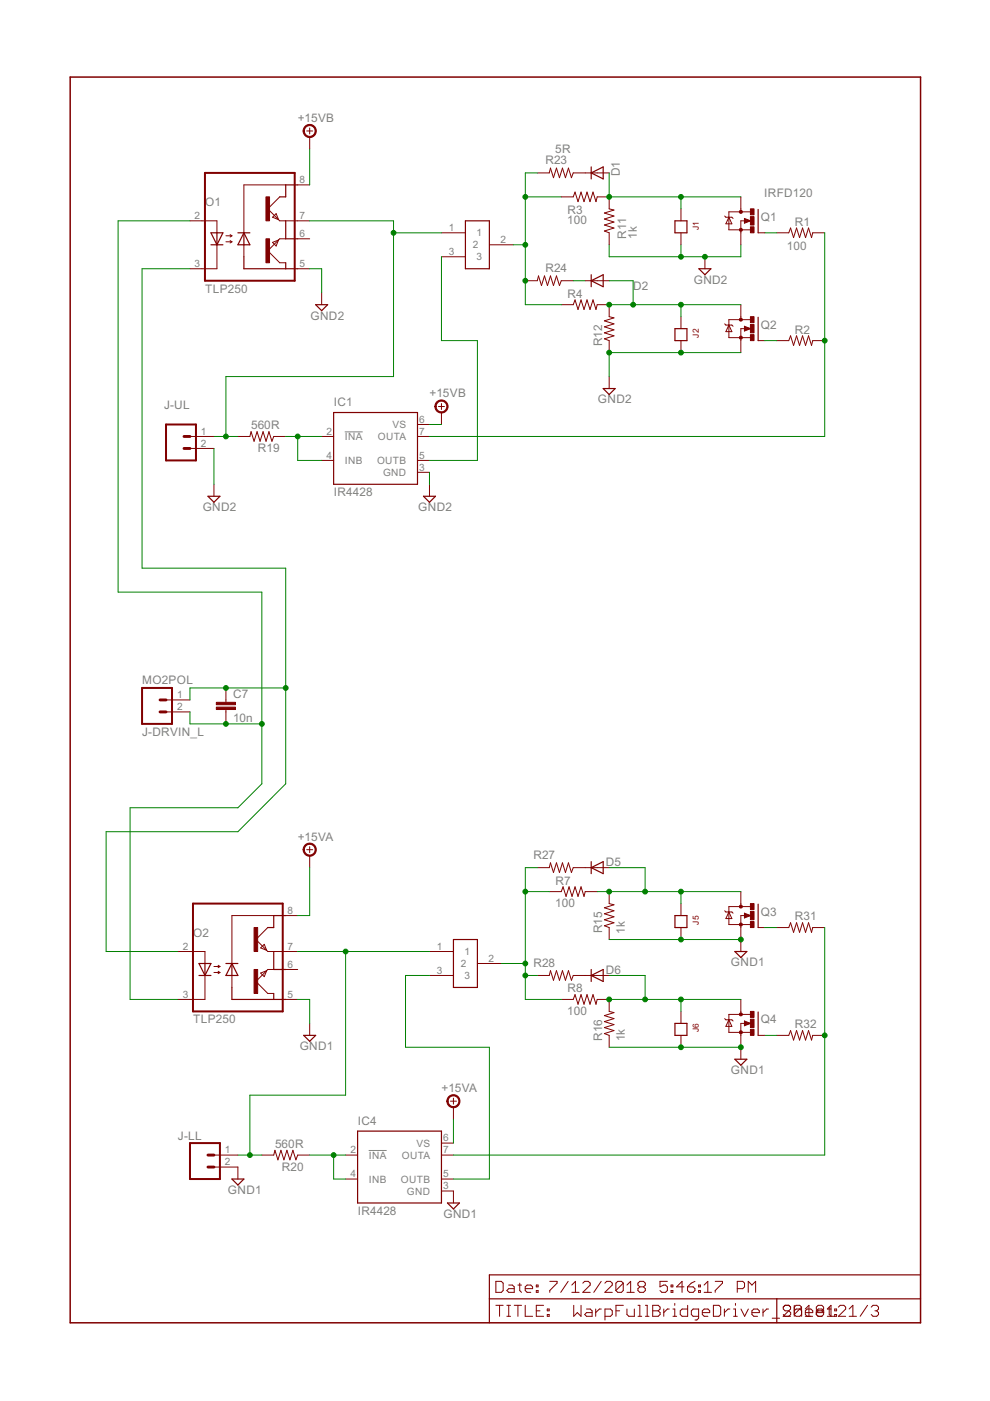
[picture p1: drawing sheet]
<svg xmlns="http://www.w3.org/2000/svg" width="210mm" height="297mm" viewBox="0 0 210 297" stroke-linecap="round" stroke-linejoin="round" font-family="sans-serif">
<path d="M73.1 91.6h3.8M78.2 243.9h3.8" fill="none" stroke="#808080" stroke-width=".21"/>
<g fill="none" stroke="#800000" stroke-width=".25">
<path d="M63.1 39.2h-2.5v2.5h-1.3M125.3 36.7l2.6-1.3v2.5zM125.3 35.4v2.5M44.7 49.4h2.6l-1.3 2.5zM44.7 51.9h2.6M46 49.4v2.5M50.4 49.4h2.6M51.7 49.4l1.3 2.5h-2.6zM51.7 49.4v2.5M51.7 54.4v2.6h11.4M60.6 46.8v3.8h2.5M60.6 55.7v1.3"/>
<path d="M98.7 46.8h5.1v10.2h-5.1zM125.3 58.3v2.5M125.3 59.5l2.6-1.2v2.5zM143.1 46.8h2.5v2.6h-2.5zM148.2 57h2.5l-1.2 1.3zM160.7 44.4v5M66.9 64.6h2.6l-1.3 1.3zM143.1 69.7h2.5v2.5h-2.5zM160.7 67.3v4.9M70.7 87.5h17.8v15.2h-17.8zM127.9 82.4h2.5l-1.2 1.3zM44.1 105.2h2.5l-1.2 1.3z"/>
<path d="M89.8 105.2h2.5l-1.2 1.3zM60.6 194.1h-2.6v2.6h-1.2M96.1 199.2h5.1v10.2h-5.1zM125.3 182.7v2.5M125.3 184l2.6-1.3v2.5zM143.1 194.1h2.5v2.6h-2.5zM160.7 191.7v5M42.2 204.3h2.5l-1.2 2.5zM42.2 206.8h2.5M43.5 204.3v2.5M47.9 204.3h2.5M49.2 204.3l1.2 2.5h-2.5z"/>
<path d="M49.2 204.3v2.5M49.2 209.4v2.5h11.4M58 201.7v3.8h2.6M58 210.6v1.3M64.4 219.5h2.5l-1.2 1.3zM125.3 205.5v2.6M125.3 206.8l2.6-1.3v2.6zM143.1 217h2.5v2.5h-2.5zM155.8 201.7h2.5l-1.2 1.3zM160.7 214.6v4.9M75.8 239.8h17.8v15.3h-17.8zM155.8 224.6h2.5l-1.2 1.2z"/>
<path d="M49.2 250h2.5l-1.3 1.2zM94.9 255.1h2.5l-1.3 1.2zM103.8 275.4h91.4M164.7 275.4v5.1M195.2 270.3h-91.4v10.2"/>
</g>
<g fill="none" stroke="#800000" stroke-width=".21">
<path d="M60.6 39.2h-8.9v10.2M63.1 39.2h2.6M65 27.8h1.3M65.7 27.1v1.3M65.7 29v2.6M113.9 36.7h2.6l.2-1.1 .6 2.1 .7-2.1 .6 2.1 .7-2.1 .6 2.1 .6-2.1 .7 2.1 .3-1h7.7M40.3 46.8h5.7v2.6M46 51.9v5.1h-5.7M47.9 50h1.3M47.9 51.3h1.3M48.8 49.7l.4 .3M48.8 51l.4 .3"/>
<path d="M49.2 50l-.4 .2M49.2 51.3l-.4 .2M51.7 51.9v2.5M57.8 51.4l1.3-.5-.6 1.3zM58.5 45.3l.6 1.3-1.3-.5zM59.3 41.7l-2.5 2.6 2.5 2.5h6.4M60.6 50.6h-1.3l-2.5 2.6 2.5 2.5h1.3M63.1 57h2.6M63.1 50.6h2.6M93.6 49.4h5.1M93.6 54.4h5.1M103.8 51.9h5"/>
<path d="M111.4 59.5h2.5l.3-1 .6 2 .6-2 .7 2 .6-2 .6 2 .7-2 .6 2 .4-1h2.5M119 41.7h2.5l.4-1 .7 2.1 .6-2.1 .6 2.1 .7-2.1 .6 2.1 .6-2.1 .7 2.1 .2-1.1h2.6v2.6l1 .2-2.1 .7 2.1 .6-2.1 .6 2.1 .7-2.1 .6 2.1 .6-2.1 .7 1.1 .4v2.5M124.1 59.5h5.1M144.4 44.3v2.5M144.4 49.4v2.5M149.5 54.4v2.6M153.6 45.8l.3 .3h1.3l.2 .2M154.5 46.1l.7 1.4h-1.3zM157.1 41.7v3.2M157.8 46.3l1.3 .5-1.3 .5zM158 46.8h-.9v5.1M159.1 44.9h-4.6v3.8h4.6"/>
<path d="M160.7 49.4h1.5M164.7 49.4h2.5l.4-1.1 .7 2.1 .6-2.1 .6 2.1 .7-2.1 .6 2.1 .6-2.1 .7 2.1 .2-1h2.6M68.2 62.1v2.5M119 64.6h2.5l.4-1 .7 2 .6-2 .6 2 .7-2 .6 2 .6-2 .7 2 .2-1h2.6v2.5l1 .3-2.1 .6 2.1 .7-2.1 .6 2.1 .6-2.1 .7 2.1 .6-2.1 .6 1.1 .4v2.6M129.2 79.8v2.6M144.4 67.1v2.6M144.4 72.2v2.6M153.6 68.7l.3 .2h1.3l.2 .3M154.5 68.9l.7 1.4h-1.3zM157.1 64.6v3.2M157.8 69.2l1.3 .5-1.3 .5zM158 69.7h-.9v5.1"/>
<path d="M159.1 67.8h-4.6v3.8h4.6M160.7 72.2h1.5M164.7 72.2h2.5l.4-1 .7 2 .6-2 .6 2 .7-2 .6 2 .6-2 .7 2 .2-1h2.6M40.3 92.5h5.1M40.3 95.1h5.1M50.4 92.5h2.6l.2-1 .7 2.1 .6-2.1 .6 2.1 .7-2.1 .6 2.1 .6-2.1 .7 2.1 .3-1.1h2.6M68.2 92.5h2.5M68.2 97.6h2.5M88.5 92.5h2.6M88.5 97.6h2.6M88.5 90h2.6M93 86.2h1.2"/>
<path d="M93.6 85.6v1.2M93.6 87.5v2.5M45.4 102.7v2.5M88.5 100.1h2.6M91.1 102.7v2.5M35.2 148.4h5.1M35.2 150.9h5.1M47.9 145.9v3M47.9 150.4v3.1M65.7 179.5v1.3M56.8 196.7l-2.5 2.5 2.2 2.3M58 194.1h-8.8v10.2"/>
<path d="M60.6 194.1h2.5M65 180.1h1.3M65.7 181.4v2.6M113.9 184h2.6l.2-1.1 .6 2.1 .7-2.1 .6 2.1 .7-2.1 .6 2.1 .6-2.1 .7 2.1 .3-1h7.7M116.5 189h2.5l.4-1 .6 2.1 .6-2.1 .7 2.1 .6-2.1 .7 2.1 .6-2.1 .6 2.1 .3-1.1h2.5M129.2 189v2.6l1 .2-2.1 .7 2.1 .6-2.1 .6 2.1 .7-2.1 .6 2.1 .6-2.1 .7 1.1 .4v2.5M144.4 191.6v2.5M144.4 196.7v2.5M153.6 193.1l.3 .3h1.3l.2 .2M154.5 193.4l.7 1.4h-1.3zM157.1 189v3.2M157.8 193.6l1.3 .5-1.3 .5z"/>
<path d="M158 194.1h-.9v7.6M159.1 192.2h-4.6v3.8h4.6M160.7 196.7h1.5M164.7 196.7h2.5l.4-1.1 .7 2.1 .6-2.1 .6 2.1 .7-2.1 .6 2.1 .6-2.1 .7 2.1 .2-1h2.6M37.7 201.7h5.8v2.6M43.5 206.8v5.1h-5.8M45.4 204.9h1.2M45.4 206.2h1.2M46.2 204.7l.4 .2M46.2 205.9l.4 .3M46.6 204.9l-.4 .3M46.6 206.2l-.4 .2"/>
<path d="M49.2 206.8v2.6M55.3 206.3l1.2-.5-.5 1.3zM55.3 201l.7-.8 .5 1.3zM56.5 201.5l.3 .2h6.3M56.5 205.8l-2.2 2.3 2.5 2.5h1.2M58 205.5h-1.2l-.3 .3M60.6 211.9h2.5M60.6 205.5h2.5M65.7 217v2.5M91.1 201.7h5M91.1 206.8h5M101.2 204.3h5.1"/>
<path d="M113.9 206.8h2.6l.2-1 .6 2 .7-2 .6 2 .7-2 .6 2 .6-2 .7 2 .3-1h7.7M119 211.9h2.5l.4-1 .7 2 .6-2 .6 2 .7-2 .6 2 .6-2 .7 2 .2-1h2.6v2.5l1 .3-2.1 .6 2.1 .7-2.1 .6 2.1 .6-2.1 .7 2.1 .6-2.1 .6 1.1 .4v2.5M144.4 214.4v2.6M144.4 219.5v2.5M153.6 216l.3 .2h1.3l.2 .3M154.5 216.2l.7 1.4h-1.3zM157.1 211.9v3.2M157.8 216.5l1.3 .5-1.3 .5zM158 217h-.9v7.6M159.1 215.1h-4.6v3.8h4.6M160.7 219.5h1.5M164.7 219.5h2.5l.4-1 .7 2 .6-2 .6 2 .7-2 .6 2 .6-2 .7 2 .2-1h2.6"/>
<path d="M95.5 233.5h1.3M96.1 232.8v1.3M96.1 234.7v2.6M45.4 244.9h5M45.4 247.4h5v2.6M55.5 244.9h2.5l.3-1 .6 2 .7-2 .6 2 .6-2 .7 2 .6-2 .6 2 .4-1h2.6M73.3 244.9h2.5M73.3 250h2.5M93.6 244.9h2.5M93.6 250h2.5M93.6 252.5h2.5v2.6M93.6 242.4h2.5"/>
<path d="M105.1 271.7h1.2l.4 .4v1.5l-.4 .4h-1.2zM105.1 276.8h1.6M105.9 276.8v2.3M107.5 276.8h.7M107.5 279.1h.7M107.9 272.5h.7l.4 .3v1.2h-1.1l-.4-.4 .4-.4h1.1M107.9 276.8v2.3M109 276.8h1.6M109.8 272.5h.8M109.8 276.8v2.3M110.2 272.1v1.5l.4 .4M111.4 273.2h1.5v-.4l-.4-.3h-.7l-.4 .3v.8l.4 .4h.7"/>
<path d="M111.4 276.8v2.3h1.5M113.7 273.6h.4v.4h-.4zM113.7 272.5h.4v.3h-.4zM113.7 277.9h.8M115.3 276.8h-1.6v2.3h1.6M116 277.5h.4v.4h-.4zM116 278.7h.4v.4h-.4zM116.6 271.7h1.5v.4l-1.5 1.5v.4M120.5 271.7l-1.6 2.3M121.2 274h1.6M121.2 272.5l.8-.8v2.3M121.6 276.8v2.3l.8-.8 .8 .8v-2.3"/>
<path d="M123.6 272.1l.4-.4h.7l.4 .4v.4l-1.5 1.5h1.5M124.4 277.5h.7l.4 .4v1.2h-1.1l-.4-.4 .4-.4h1.1M126.3 277.5v1.6M127.5 271.7l-1.6 2.3M127.5 277.5h-.4l-.8 .8M128.2 272.1l.4-.4h.8l.4 .4v.4l-1.6 1.5h1.6M128.3 279.1h1.1l.4-.4v-.8l-.4-.4h-1.1v2.4M130.6 277.9h.8M132.1 272.1v1.5l-.3 .4h-.8l-.4-.4M132.1 272.1l-.3-.4h-.8l-.4 .4v1.5M132.1 272.1l-1.5 1.5M132.2 276.8h-1.6v2.3"/>
<path d="M132.9 274h1.6M132.9 272.5l.8-.8v2.3M132.9 277.5v1.2l.4 .4h1.2v-1.6M135.3 276.8h.4v2.3M135.3 279.1h.8M135.7 272.8l-.4 .4v.4l.4 .4h.7l.4-.4v-.4l-.4-.4M135.7 272.8l-.4-.3v-.4l.4-.4h.7l.4 .4v.4l-.4 .3M135.7 272.8h.7M136.8 276.8h.4v2.3M136.8 279.1h.8M138.4 276.8h1.2l.4 .3v.4l-.4 .4 .4 .4v.4l-.4 .4h-1.2zM138.4 277.9h1.2"/>
<path d="M140.7 277.5v1.6M141.5 271.7h-1.6v1.1l.8-.3h.4l.4 .3v.8l-.4 .4h-.8l-.4-.4M141.9 277.5h-.4l-.8 .8M142.3 273.6h.4v.4h-.4zM142.3 272.5h.4v.3h-.4zM142.7 279.1h.8M142.7 277.5h.4v1.6M143.1 276.4v.4M145 272.8h-1.6l1.2-1.1v2.3M145.8 272.8h1.2l.3 .4v.4l-.3 .4h-.8l-.4-.4zM145.8 276.8v2.3h-1.2l-.4-.4v-.8l.4-.4h1.2M147.3 271.7l-.7 .4-.8 .7"/>
<path d="M148.1 273.6h.4v.4h-.4zM148.1 272.5h.4v.3h-.4zM148.1 279.1h-1.1l-.4-.4v-.8l.4-.4h1.1v2l-.4 .4h-.3M148.9 278.3h1.6v-.4l-.4-.4h-.8l-.4 .4v.8l.4 .4h.8M149.3 274h1.6M149.3 272.5l.8-.8v2.3M151.3 276.8h1.1l.4 .3v1.6l-.4 .4h-1.1zM151.6 271.7h1.6v.4l-1.6 1.5v.4M153.6 277.5v1.6M154.7 277.5h-.3l-.8 .8M155.5 279.1h.8M155.5 277.5h.4v1.6"/>
<path d="M155.9 276.4v.4M156.3 273.2h1.2l.4-.4v-.7l-.4-.4h-1.2v2.3M157.1 277.5l.8 1.6 .8-1.6M158.6 274v-2.3l.8 .8 .8-.8v2.3M159.4 278.3h1.6v-.4l-.4-.4h-.8l-.4 .4v.8l.4 .4h.8M161.8 277.5v1.6M162.9 277.5h-.3l-.8 .8M163.7 279.5h1.6M166.1 278.7l.4 .4M167.2 276.8l.4 .3M167.2 276.8h-.7l-.4 .3v.4l.4 .4h.7l.4 .4v.4l-.4 .4M167.2 276.8l.4 .3v.4l-1.5 1.6h1.5"/>
<path d="M168.4 277.1l.4-.3h.8l.3 .3M168.4 276.8v2.3M168.4 277.9l.4-.4h.8l.4 .4v1.2M169.9 277.1v1.6l-.3 .4h-.8l-.4-.4zM170.7 279.1h1.6M170.7 277.5l.8-.7v2.3M170.8 278.3h1.5v-.4l-.4-.4h-.8l-.3 .4v.8l.3 .4M173.1 278.7l.4 .4h.8M173.1 278.7l.4 .4M173.5 277.9l-.4-.4v-.4l.4-.3h.7l.4 .3v.4l-.4 .4M173.5 277.9h.7M173.5 277.9l-.4 .4h1.5v-.4l-.3-.4h-.8l-.4 .4v.8"/>
<path d="M174.2 277.9l.4 .4v.4l-.4 .4M175.4 279.1h2v-.4h-.4v.4M175.4 277.5h.8M175.8 277.1v1.6l.4 .4v-2.3l-.8 .7M177 277.5h.4v.4h-.4zM177.8 277.1l.3-.3h.8l.4 .3v.4l-1.5 1.6h1.5M180 279.1h1.6M180 277.5l.8-.7v2.3M183.9 276.8l-1.5 2.3M184.7 277.1l.4-.3h.8l.4 .3v.4l-.4 .4M185.5 277.9h.4M185.9 277.9l.4 .4v.4l-.4 .4h-.8l-.4-.4"/>
</g>
<path d="M14.9 16.3h180.3v264.2h-180.3zM158 46.6l.9 .2-.9 .3v-.3h.2M158 69.4l.9 .3-.9 .2v-.2h.2M158 193.9l.9 .2-.9 .3v-.3h.2M158 216.7l.9 .3-.9 .2v-.2h.2" fill="none" stroke="#800000" stroke-width=".32"/>
<path d="M43.5 36.7h19v22.8h-19zM35.2 90h6.4v7.6h-6.4zM30.1 145.9h6.4v7.6h-6.4zM40.9 191.6h19v22.8h-19zM40.3 242.4h6.3v7.6h-6.3z" fill="none" stroke="#800000" stroke-width=".42"/>
<g fill="#800000" stroke="#800000" stroke-width=".21">
<path d="M56.4 50.6h.7v5.1h-.7z"/>
<path d="M56.4 41.7h.7v5.1h-.7z"/>
<path d="M53.9 205.5h.7v5.1h-.7z"/>
<path d="M53.9 196.7h.7v5h-.7z"/>
<path d="M45.9 149.9h4v.5h-4z"/>
<path d="M45.9 148.9h4v.5h-4z"/>
<path d="M159.1 48.1h.8v1.3h-.8z"/>
<path d="M159.1 44.3h.8v1.3h-.8z"/>
<path d="M159.1 45.9h.8v1.8h-.8z"/>
<path d="M159.1 71h.8v1.2h-.8z"/>
<path d="M159.1 67.1h.8v1.3h-.8z"/>
<path d="M159.1 68.8h.8v1.8h-.8z"/>
<path d="M159.1 195.4h.8v1.3h-.8z"/>
<path d="M159.1 191.6h.8v1.2h-.8z"/>
<path d="M159.1 193.2h.8v1.8h-.8z"/>
<path d="M159.1 218.2h.8v1.3h-.8z"/>
<path d="M159.1 214.4h.8v1.3h-.8z"/>
<path d="M159.1 216.1h.8v1.8h-.8z"/>
</g>
<path d="M39 95.1h1.3M39 92.5h1.3M33.9 150.9h1.3M33.9 148.4h1.3M44.1 247.4h1.3M44.1 244.9h1.3" fill="none" stroke="#800000" stroke-width=".61"/>
<g fill="#800000" stroke="#800000" stroke-width=".21">
<path d="M64.6 26.8a1.4 1.4 0 0 1 2.3 .3 1.4 1.4 0 0 1-.9 2 1.4 1.4 0 0 1-1.7-1.3h.2a1.15 1.15 0 0 1 1.6-1.1 1.15 1.15 0 0 1 .3 1.9 1.15 1.15 0 0 1-1.8-.6l-.1-.2h-.2z" fill-rule="evenodd"/>
<path d="M92.6 85.2a1.4 1.4 0 0 1 2.2 .3 1.4 1.4 0 0 1-.8 2 1.4 1.4 0 0 1-1.8-1.3h.3a1.15 1.15 0 0 1 1.6-1.1 1.15 1.15 0 0 1 .3 1.9 1.15 1.15 0 0 1-1.9-.5v-.3h-.3z" fill-rule="evenodd"/>
<path d="M64.6 179.2a1.4 1.4 0 0 1 2.3 .2 1.4 1.4 0 0 1-.9 2.1 1.4 1.4 0 0 1-1.7-1.4h.2a1.15 1.15 0 0 1 1.6-1 1.15 1.15 0 0 1 .3 1.9 1.15 1.15 0 0 1-1.8-.6l-.1-.3h-.2z" fill-rule="evenodd"/>
<path d="M95.1 232.5a1.4 1.4 0 0 1 2.2 .3 1.4 1.4 0 0 1-.8 2 1.4 1.4 0 0 1-1.8-1.3h.3a1.15 1.15 0 0 1 1.6-1.1 1.15 1.15 0 0 1 .3 1.9 1.15 1.15 0 0 1-1.9-.5v-.3h-.3z" fill-rule="evenodd"/>
<path d="M156.8 218.6h.5v.5h-.5z" fill-rule="evenodd"/>
<circle cx="157.1" cy="48.7" r=".33"/>
<circle cx="157.1" cy="44.9" r=".33"/>
<circle cx="157.1" cy="71.6" r=".33"/>
<circle cx="157.1" cy="67.8" r=".33"/>
<circle cx="157.1" cy="196" r=".33"/>
<circle cx="157.1" cy="192.2" r=".33"/>
<circle cx="157.1" cy="215.1" r=".33"/>
</g>
<g fill="none" stroke="#008000" stroke-width=".21">
<path d="M65.7 31.6v7.6M113.9 36.7h-2.5v27.9h7.6M129.2 36.7v5h27.9M40.3 57h-10.2v63.5h30.5v45.7l-10.2 10.1h-27.9v25.4h15.2M40.3 46.8h-15.3v78.7h30.5v40.7l-5.1 5.1h-22.8v40.6h10.1M65.7 57h2.5v5.1M65.7 46.8h17.7v33h-35.5v12.7M83.4 49.4h10.2M93.6 54.4v17.8h7.6v25.4h-10.1M108.8 51.9h2.6M111.4 41.7h7.6M121.5 59.5h2.6"/>
<path d="M129.2 51.9v2.5h27.9v-2.5M129.2 59.5h5v5.1M144.4 41.7v2.6M144.4 51.9v2.5M162.2 49.4h2.5M174.9 49.4v43.1h-83.8M129.2 64.6h27.9M144.4 64.6v2.5M157.1 74.8h-27.9v5M162.2 72.2h2.5M45.4 95.1v7.6M45.4 92.5h5"/>
<path d="M60.6 92.5h7.6M63.1 92.5v5.1h5.1M91.1 90h2.5M91.1 100.1v2.6M40.3 150.9v2.6h15.2M60.6 145.9h-20.3v2.5M65.7 184v10.1h-2.6M111.4 189h5.1M113.9 184h-2.5v27.9h7.6M126.6 189h30.5M129.2 184h7.6v5M129.2 199.2h27.9"/>
<path d="M144.4 189v2.6M162.2 196.7h2.5M174.9 196.7v48.2h-78.8M63.1 211.9h2.6v5.1M63.1 201.7h28M73.3 201.7v30.5h-20.3v12.7M91.1 206.8h-5.1v15.2h17.8v28h-7.7M106.3 204.3h5.1M111.4 206.8h2.5M129.2 206.8h7.6v5.1M129.2 211.9h27.9M144.4 211.9v2.5"/>
<path d="M162.2 219.5h2.5M96.1 237.3v5.1M129.2 222h27.9M50.4 244.9h5.1M65.7 244.9h7.6M70.7 244.9v5.1h2.6"/>
</g>
<g fill="#008000" stroke="#008000" stroke-width=".21">
<circle cx="129.2" cy="74.8" r=".51"/>
<circle cx="144.4" cy="74.8" r=".51"/>
<circle cx="149.5" cy="54.4" r=".51"/>
<circle cx="144.4" cy="54.4" r=".51"/>
<circle cx="129.2" cy="41.7" r=".51"/>
<circle cx="144.4" cy="41.7" r=".51"/>
<circle cx="129.2" cy="64.6" r=".51"/>
<circle cx="144.4" cy="64.6" r=".51"/>
<circle cx="134.2" cy="64.6" r=".51"/>
<circle cx="144.4" cy="189" r=".51"/>
<circle cx="129.2" cy="189" r=".51"/>
<circle cx="136.8" cy="189" r=".51"/>
<circle cx="129.2" cy="211.9" r=".51"/>
<circle cx="144.4" cy="211.9" r=".51"/>
<circle cx="136.8" cy="211.9" r=".51"/>
<circle cx="174.9" cy="72.2" r=".51"/>
<circle cx="47.9" cy="92.5" r=".51"/>
<circle cx="83.4" cy="49.4" r=".51"/>
<circle cx="174.9" cy="219.5" r=".51"/>
<circle cx="47.9" cy="145.9" r=".51"/>
<circle cx="60.6" cy="145.9" r=".51"/>
<circle cx="47.9" cy="153.5" r=".51"/>
<circle cx="55.5" cy="153.5" r=".51"/>
<circle cx="111.4" cy="189" r=".51"/>
<circle cx="111.4" cy="206.8" r=".51"/>
<circle cx="111.4" cy="204.3" r=".51"/>
<circle cx="70.7" cy="244.9" r=".51"/>
<circle cx="144.4" cy="222" r=".51"/>
<circle cx="157.1" cy="222" r=".51"/>
<circle cx="144.4" cy="199.2" r=".51"/>
<circle cx="157.1" cy="199.2" r=".51"/>
<circle cx="63.1" cy="92.5" r=".51"/>
<circle cx="111.4" cy="41.7" r=".51"/>
<circle cx="111.4" cy="59.5" r=".51"/>
<circle cx="111.4" cy="51.9" r=".51"/>
<circle cx="53" cy="244.9" r=".51"/>
<circle cx="73.3" cy="201.7" r=".51"/>
</g>
<g font-size="2.8" fill="#808080">
<text x="63.1" y="25.9">+15VB</text>
<text x="115.6" y="34.9">R23</text>
<text x="117.7" y="32.3">5R</text>
<text x="131.4" y="37.4" transform="rotate(-90 131.4 37.4)">D1</text>
<text x="162" y="41.7">IRFD120</text>
<text x="43.5" y="43.6">O1</text>
<text x="120.3" y="47.6">100</text>
<text x="120.3" y="45.3">R3</text>
<text x="161.3" y="46.8">Q1</text>
<text x="168.6" y="47.9">R1</text>
<text x="132.7" y="50.6" transform="rotate(-90 132.7 50.6)">R11</text>
<text x="135" y="50.6" transform="rotate(-90 135 50.6)">1k</text>
<text x="166.9" y="52.9">100</text>
<text x="115.6" y="57.7">R24</text>
<text x="43.5" y="62.1">TLP250</text>
<text x="120.3" y="63.1">R4</text>
<text x="134.3" y="61.6">D2</text>
<text x="147.1" y="60.2">GND2</text>
<text x="65.8" y="67.8">GND2</text>
<text x="161.3" y="69.7">Q2</text>
<text x="168.6" y="70.7">R2</text>
<text x="127.7" y="73.4" transform="rotate(-90 127.7 73.4)">R12</text>
<text x="34.8" y="86.7">J-UL</text>
<text x="70.8" y="86.2">IC1</text>
<text x="91.1" y="84.3">+15VB</text>
<text x="126.8" y="85.5">GND2</text>
<text x="53.2" y="91">560R</text>
<text x="54.7" y="95.8">R19</text>
<text x="70.8" y="105.2">IR4428</text>
<text x="43" y="108.4">GND2</text>
<text x="88.7" y="108.4">GND2</text>
<text x="30.2" y="145.1">MO2POL</text>
<text x="49.5" y="148">C7</text>
<text x="49.4" y="153.1">10n</text>
<text x="30.2" y="156">J-DRVIN_L</text>
<text x="63.1" y="178.2">+15VA</text>
<text x="113.1" y="182.2">R27</text>
<text x="128.5" y="183.7">D5</text>
<text x="117.8" y="187.5">R7</text>
<text x="117.7" y="192.3">100</text>
<text x="127.7" y="197.9" transform="rotate(-90 127.7 197.9)">R15</text>
<text x="132.5" y="197.9" transform="rotate(-90 132.5 197.9)">1k</text>
<text x="161.3" y="194.1">Q3</text>
<text x="168.6" y="195.2">R31</text>
<text x="41" y="198.6">O2</text>
<text x="113.1" y="205">R28</text>
<text x="128.5" y="206.5">D6</text>
<text x="155" y="204.9">GND1</text>
<text x="120.3" y="215.2">100</text>
<text x="120.3" y="210.4">R8</text>
<text x="41" y="217">TLP250</text>
<text x="127.7" y="220.7" transform="rotate(-90 127.7 220.7)">R16</text>
<text x="132.5" y="220.8" transform="rotate(-90 132.5 220.8)">1k</text>
<text x="161.3" y="217">Q4</text>
<text x="168.6" y="218">R32</text>
<text x="63.6" y="222.7">GND1</text>
<text x="155" y="227.8">GND1</text>
<text x="93.6" y="231.6">+15VA</text>
<text x="75.9" y="238.6">IC4</text>
<text x="37.7" y="241.6">J-LL</text>
<text x="58.3" y="243.4">560R</text>
<text x="59.8" y="248.2">R20</text>
<text x="48.3" y="253.2">GND1</text>
<text x="75.9" y="257.6">IR4428</text>
<text x="94" y="258.2">GND1</text>
</g>
<g font-size="2.4" fill="#808080">
<text x="63.5" y="38.8">8</text>
<text x="41.3" y="46.5">2</text>
<text x="63.5" y="46.5">7</text>
<text x="63.5" y="50.3">6</text>
<text x="95.2" y="49">1</text>
<text x="100.2" y="52.7">2</text>
<text x="101" y="50.1">1</text>
<text x="106.1" y="51.5">2</text>
<text x="41.3" y="56.6">3</text>
<text x="63.5" y="56.6">5</text>
<text x="95.2" y="54.1">3</text>
<text x="101" y="55.2">3</text>
<text x="88.9" y="89.6">6</text>
<text x="42.6" y="92.2">1</text>
<text x="42.6" y="94.7">2</text>
<text x="69.2" y="92.2">2</text>
<text x="73.1" y="93.3">INA</text>
<text x="80.1" y="93.3">OUTA</text>
<text x="83.2" y="90.8">VS</text>
<text x="88.9" y="92.2">7</text>
<text x="69.2" y="97.3">4</text>
<text x="73.1" y="98.4">INB</text>
<text x="79.9" y="98.4">OUTB</text>
<text x="81.2" y="100.9">GND</text>
<text x="88.9" y="97.3">5</text>
<text x="88.9" y="99.8">3</text>
<text x="37.5" y="148">1</text>
<text x="37.5" y="150.6">2</text>
<text x="60.9" y="193.8">8</text>
<text x="38.7" y="201.4">2</text>
<text x="60.9" y="201.4">7</text>
<text x="92.6" y="201.4">1</text>
<text x="98.5" y="202.5">1</text>
<text x="103.6" y="203.9">2</text>
<text x="60.9" y="205.2">6</text>
<text x="92.6" y="206.5">3</text>
<text x="97.7" y="205">2</text>
<text x="98.5" y="207.6">3</text>
<text x="38.7" y="211.5">3</text>
<text x="60.9" y="211.5">5</text>
<text x="47.7" y="244.5">1</text>
<text x="74.3" y="244.5">2</text>
<text x="78.2" y="245.7">INA</text>
<text x="85.2" y="245.7">OUTA</text>
<text x="88.3" y="243.1">VS</text>
<text x="94" y="244.5">7</text>
<text x="94" y="242">6</text>
<text x="47.7" y="247.1">2</text>
<text x="74.3" y="249.6">4</text>
<text x="78.2" y="250.7">INB</text>
<text x="85" y="250.7">OUTB</text>
<text x="94" y="249.6">5</text>
<text x="86.3" y="253.3">GND</text>
<text x="94" y="252.2">3</text>
</g>
<g font-size="2" fill="#800000">
<text x="148.2" y="48.7" transform="rotate(-90 148.2 48.7)">J1</text>
<text x="148.2" y="71.6" transform="rotate(-90 148.2 71.6)">J2</text>
<text x="148.2" y="196" transform="rotate(-90 148.2 196)">J5</text>
<text x="148.2" y="218.9" transform="rotate(-90 148.2 218.9)">J6</text>
</g>
</svg>
